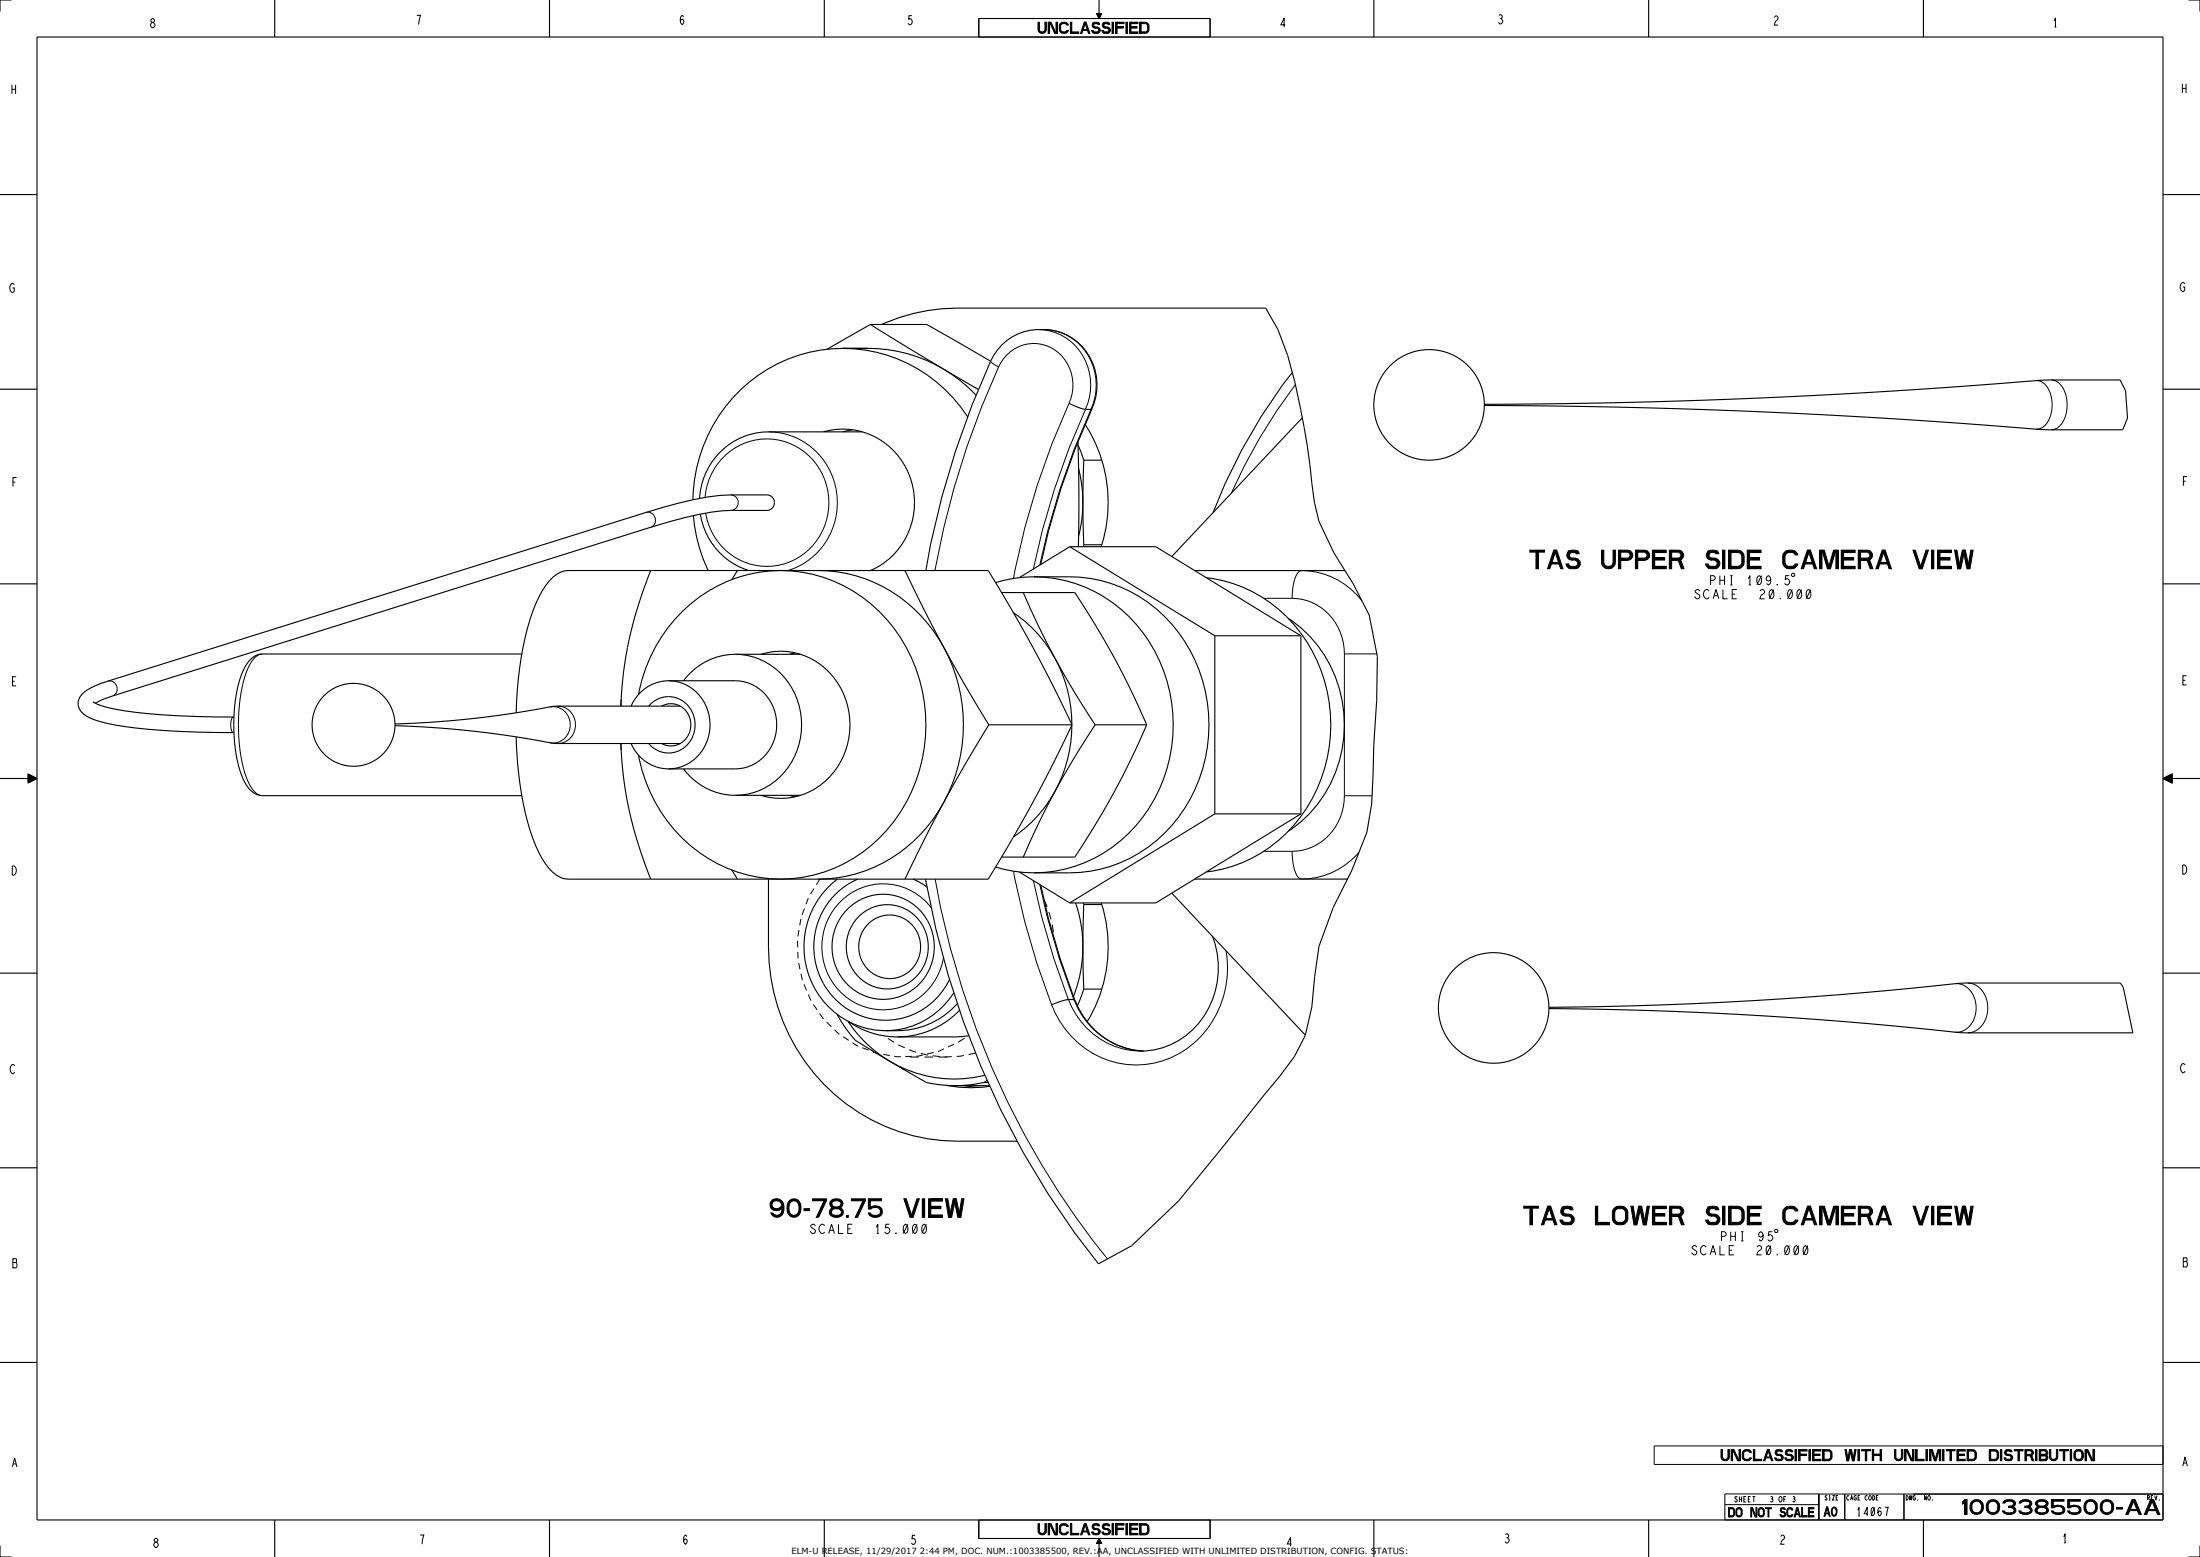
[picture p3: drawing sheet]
<svg xmlns="http://www.w3.org/2000/svg" width="1189mm" height="841mm" viewBox="0 0 1189 841" stroke-linecap="round" stroke-linejoin="round" font-family="sans-serif">
<g fill="#000">
<path d="M561 12h1v4a1.5 1.5 0 0 0 1 1 1.5 1.5 0 0 0 2-1v-4v4a2.3 2.3 0 0 1-2 2 2.3 2.3 0 0 1-2-2zM593 7h2l-1 3zM827 297h8v1h-8zM830 298h1v9h-1zM1048 297h7v1h-7zM1056 297h2l1 10h-1zM1061 297h1l-2 10h-2zM1061 297h1l2 10h-1zM1065 297h1l-1 10h-2zM840 297h1l-3 10h-2zM838 304h5v1h-5zM840 297h1l4 10h-2z"/>
<path d="M1048 301h6v2h-6zM1048 306h7v1h-7zM15 418l5 3-5 2zM1169 421l5-3v5zM824 652h7v1h-7zM827 653h1v9h-1zM835 658h5v1h-5zM1049 652h6v1h-6zM1049 656h5v1h-5zM1056 652h2l1 10h-1zM1061 652h1l-2 10h-1zM1061 652h1l2 10h-1z"/>
<path d="M1065 652h1l-1 10h-1zM836 652h2l-4 10h-1zM837 652h1l3 10h-1zM1049 660h6v2h-6zM930 783h1v4a1.5 1.5 0 0 0 1 1 1.5 1.5 0 0 0 2-1v-4h1v4a2.3 2.3 0 0 1-3 2 2.3 2.3 0 0 1-2-2zM1127 783h1v6h-1zM1128 783l3 6h-1zM1131 783h1v6h-1zM934 814h1v5h-1zM935 814h2v1v3v1h-2h2v-1v-3h-2zM978 814h2v1h-2zM978 816h2v1h-2z"/>
<path d="M978 819h2h-2zM1061 811l1-1h1l-2 3zM1062 810h1v8h-1zM1065 816h1a2.7 2.7 0 0 0 3 1 2.7 2.7 0 0 0 2-4v-1h1a4 4 0 0 1-2 6 4 4 0 0 1-5-2zM1066 811a4 4 0 0 1 6 1h-1a2.7 2.7 0 0 0-4-1 2.7 2.7 0 0 0-1 4v1h-1v-3zM561 823h1v4a1.5 1.5 0 0 0 1 1 1.5 1.5 0 0 0 2-1v-4h1v4a2.3 2.3 0 0 1-3 2 2.3 2.3 0 0 1-2-2zM594 831l1 3h-2z"/>
</g>
<g fill="none" stroke="#000" stroke-width=".54">
<path d="M529 10h125v10h-125zM561 12h1v4a1.5 1.5 0 0 0 1 1 1.5 1.5 0 0 0 2-1v-4v4a2.3 2.3 0 0 1-2 2 2.3 2.3 0 0 1-2-2zM593 7h2l-1 3zM593 7h2M561 178a30 30 0 0 1 26 43 404 404 0 0 0-29 86M564 178a30 30 0 0 1 26 43 398 398 0 0 0-28 84M535 195l5 3M540 198a460 460 0 0 0-35 110M540 198a21 21 0 0 1 24-12 21 21 0 0 1 16 21 24 24 0 0 1-2 11 409 409 0 0 0-30 94M827 297h8v1h-8zM830 298h1v9h-1zM840 297h1l-3 10h-2z"/>
<path d="M840 297h1l4 10h-2zM1048 297h7v1h-7zM1056 297h2l1 10h-1zM1061 297h1l-2 10h-2zM1061 297h1l2 10h-1zM1065 297h1l-1 10h-2zM838 304h5v1h-5zM919 319l-1-1-2 1 3 3-1 1h-1l-1-1M925 313h2v-2h-2v5M930 311v5M930 313h2M932 311v5"/>
<path d="M935 316h1M936 311v5M945 313l1-2v5M945 316h1M950 311h1l1 2v2l-1 1-1-2zM951 319l1-1 2 1v1l-3 2v1h3M952 311l-2 5M957 313l-1 1-1-1v-2h1l1 1v2l-1 2-1-1M960 316h1zM967 311h-2v2a1.5 1.5 0 0 1 2 0 1.5 1.5 0 0 1 0 2 1.5 1.5 0 0 1-2 0M977 319v-1l1 1 1 1-1 3h-1l-1-1zM979 318l-3 5"/>
<path d="M1048 301h6v2h-6zM1048 306h7v1h-7zM683 323h15M698 323a19 19 0 0 1 5-15 41 41 0 0 1 33 17M698 323a29 29 0 0 1 29 30M727 353h17M727 353v77M15 418l5 3-5 2zM15 418l5 3-5 2M727 430a29 29 0 0 1-29 30M727 430h15M1169 421l5-3v5z"/>
<path d="M683 460h15M698 460a19 19 0 0 0 5 15 40 40 0 0 0 31-15M440 480l-2 3M443 475l-2 3M505 475a452 452 0 0 0 94 205M548 471a385 385 0 0 0 22 76 48 48 0 0 0 47 28 48 48 0 0 0 43-32 55 55 0 0 0 3-29M559 476l4 20 7 22 7 22M562 478l4 18 7 22 7 22M433 496l-1 4M435 491l-1 3M437 485l-1 3M503 491a33 33 0 0 0-40-10 33 33 0 0 0-18 38 33 33 0 0 0 33 26 33 33 0 0 0 32-28"/>
<path d="M564 486l2 4M567 493l1 4M569 499v5M431 508v4M431 514v4M432 502l-1 4M432 520v4M433 526l1 3M434 532l2 3M437 537l1 3M577 540a42 42 0 0 0 40 28M580 540a43 43 0 0 0 38 28"/>
<path d="M440 543l2 2M443 547l2 3M447 552l2 3M451 556l3 3M456 560l3 2M461 563l3 2M466 566l3 1M472 568l3 1M477 570h4M480 561l3 2M483 571h4M485 564l4 2"/>
<path d="M489 571h.1M491 567l4 1M492 571h5M493 571h-4M498 569l3 1M499 570l-4 1M500 571h4M504 570l4 1M505 568l-4 1M507 571h5M510 567l-3 1M514 571h-3"/>
<path d="M516 564l-4 2M518 563h.1M521 570l-4 1M521 561l-3 2M527 569l-4 1M824 652h7v1h-7zM827 653h1v9h-1zM835 658h5v1h-5zM836 652h2l-4 10h-1zM837 652h1l3 10h-1zM1049 652h6v1h-6zM1049 656h5v1h-5z"/>
<path d="M1056 652h2l1 10h-1zM1061 652h1l-2 10h-1zM1061 652h1l2 10h-1zM1065 652h1l-1 10h-1zM441 662l-1-1-2 1 3 3-1 1h-1l-1-1M473 663l1-2v5M499 662v-1l1 1 1 1v2l-2 1-1-1zM501 661l-3 5M917 674l-1-1-1 1 2 2v1l-2 1-1-1M930 668l3-1v-1l-3-1v5M935 665v5M935 668h3"/>
<path d="M938 665v5M941 670h1M942 665v5M950 674v-1l2 1-2 2v2h2M953 667l-1 1h-1l-1-1 1-1 1-1 1 1v3l-1 1-1-1M958 665h-2v2a1.5 1.5 0 0 1 2 1 1.5 1.5 0 0 1 0 2 1.6 1.6 0 0 1-3-1M975 673h1l1 1v2l-1 2-1-2zM977 673l-2 5M1049 660h6v2h-6zM894 781h275v10h-275zM930 783h1v4a1.5 1.5 0 0 0 1 1 1.5 1.5 0 0 0 2-1v-4h1v4a2.3 2.3 0 0 1-3 2 2.3 2.3 0 0 1-2-2zM1127 783h1v6h-1z"/>
<path d="M1128 783l3 6h-1zM1131 783h1v6h-1zM932 807h237v14h-237zM932 813h51M934 814h1v5h-1zM935 814h2v1v3v1h-2h2v-1v-3h-2zM947 808h2M948 808v3M978 814h2v1h-2zM978 816h2v1h-2zM978 819h2h-2zM983 807v14"/>
<path d="M993 808h-1v2h1M997 807v14M1012 808a1.2 1.2 0 0 1 1 1 1.2 1.2 0 0 1-1 1zM1014 809h1M1015 808h-1v2h1M1019 814h1v5M1029 807v14M1042 808a1.2 1.2 0 0 1 1 1 1.2 1.2 0 0 1-1 1zM1045 810h.1M1061 811l1-1h1l-2 3zM1062 810h1v8h-1zM1065 816h1a2.7 2.7 0 0 0 3 1 2.7 2.7 0 0 0 2-4v-1h1a4 4 0 0 1-2 6 4 4 0 0 1-5-2z"/>
<path d="M1066 811a4 4 0 0 1 6 1h-1a2.7 2.7 0 0 0-4-1 2.7 2.7 0 0 0-1 4v1h-1v-3zM529 821h125v10h-125zM561 823h1v4a1.5 1.5 0 0 0 1 1 1.5 1.5 0 0 0 2-1v-4h1v4a2.3 2.3 0 0 1-3 2 2.3 2.3 0 0 1-2-2zM593 834h2M594 831l1 3h-2z"/>
</g>
<g fill="none" stroke="#000" stroke-width=".6" stroke-linecap="butt">
<path d="M6 0h-6v6M148 0v20M297 0v20M445 0v20M593 7l1 3 1-3M594 0v7M743 0v20M891 0v20M1040 0v20M1183 0h6v6M20 20h1149v801h-1149zM529 20v-10h125v10"/>
<path d="M0 105h20M1169 105h20M470 175l-23 14M470 175l40 24M470 175h31l34 20M477 175a98 98 0 0 1 41-9h166l7 12a270 270 0 0 1 16 63 323 323 0 0 0 6 41l8 17 10 16 9 17 4 23v23l-3 56-2 15-8 21-10 20-8 21-4 33-4 15-5 12-8 10-55 68-25 24-18 10a460 460 0 0 1-94-208M456 188a95 95 0 0 1 44 7l10 4M510 199l19 11M510 199a80 80 0 0 1 18 15M0 210h20M578 218l8 3h4M698 201a288 288 0 0 0-42 76"/>
<path d="M1146 205l3 6 1 15-3 6M1169 210h20M583 239v56M590 221a30 30 0 0 0-14-40 30 30 0 0 0-41 14 460 460 0 0 0-35 113M590 221a397 397 0 0 0-28 84M704 226l-71 75M583 240l3 9M583 253l2 11v7M586 249l-1 22M586 249h9M414 267a4 4 0 0 1 5 5 4 4 0 0 1-5 4M585 271l-1 11-1 8"/>
<path d="M585 271l1 23M578 295l-27 17M578 295h47l78 48M578 295l79 48M586 294h9M586 294l-1 1M0 315h20M399 308l-3 5M422 308h-70a211 211 0 0 0-16 73v-3M489 308l21 42M646 308h81M1169 315h20"/>
<path d="M541 320h40a437 437 0 0 1 39 72M548 331a68 68 0 0 1 22 25M553 320l8 18 9 18M510 350a78 78 0 0 0-68-42h92a808 808 0 0 1 45 84M510 350l24 42M510 350a88 88 0 0 1 0 83M570 356l10 17 12 19M570 356a75 75 0 0 1 9 35M657 343h46M657 343v97M703 343v97M534 392l-24 41"/>
<path d="M534 392h45M579 392a75 75 0 0 1-9 35M579 392a808 808 0 0 1-45 83h-92a78 78 0 0 0 68-42M592 392l-12 18-10 17M592 392h28M620 392a437 437 0 0 1-39 71h-40M15 418v5M336 405v-3a208 208 0 0 0 16 73h70M0 421h20M510 433l-21 42M570 427a69 69 0 0 1-22 25M570 427l-9 18-8 18"/>
<path d="M657 440h46M657 440l-79 48M703 440l-78 48h-47M1169 421h20M396 470l3 5M415 475v36a104 104 0 0 0 103 105h32M453 475a45 45 0 0 0-16 50 45 45 0 0 0 42 32M464 475a40 40 0 0 0-22 48 40 40 0 0 0 45 27 39 39 0 0 0 26-21M493 475l8 4M551 471l27 17M562 478l5 18 6 22 8 22M646 475h82"/>
<path d="M459 490a28 28 0 0 1 39 3 28 28 0 0 1-2 40 28 28 0 0 1-40-3 28 28 0 0 1 3-40zM464 495a23 23 0 0 1 34 4 23 23 0 0 1-10 33 23 23 0 0 1-27-8 23 23 0 0 1 3-29zM581 488l3 12 1 11M585 488l1 1M586 489l-1 22M586 489h9M633 482l72 77M585 511l1 23M585 511a72 72 0 0 1-5 27M655 506a45 45 0 0 1-31 61l-7 1M0 526h20M516 536a44 44 0 0 1-37 21"/>
<path d="M580 540h-4l-8 3M580 540a44 44 0 0 0 38 28M586 534l-4 9M586 534h9M1146 531l2 2 5 25M1169 526h20M452 548a40 40 0 0 0 20 20l9 5M458 552a70 70 0 0 0 23 21M458 552a46 46 0 0 0 27 8M517 542a45 45 0 0 1-38 15M519 546a47 47 0 0 1-34 14M524 559l-7 1h-32"/>
<path d="M481 573l13 8a26 26 0 0 0 18 5h4M481 573a68 68 0 0 0 51 8M532 585l-8 1h-8M532 585h2M534 584l-2 1M535 586h-19M0 631h20M1169 631h20M0 736h20M1169 736h20M983 807v14M997 807v14"/>
<path d="M1029 807v14M1034 807h135M0 835v6h6M148 821v20M297 821v20M445 821v20M529 821v10h125v-10M593 834l1-3 1 3M594 834v7M743 821v20M891 821v20M1040 821v20"/>
<path d="M1189 835v6h-6"/>
</g>
<!-- layer: AXIS -->
<g fill="none" stroke="#000" stroke-width=".6" stroke-linecap="butt">
<path d="M456 188a82 82 0 0 0-82 82M456 188a81 81 0 0 1 67 37M456 188h13M802 219l64 1 67 2 87 4 84 6h43M1146 205h-42l-84 6-87 5-67 2h-64M445 233a40 40 0 0 1 46 22 40 40 0 0 1-13 49l-8 4M461 232l-5 1M466 233h-51a38 38 0 0 0-37 36M587 229a77 77 0 0 1 8 66M375 279a84 84 0 0 0 8 29M379 278a38 38 0 0 0 26 30M352 308h-45a18 18 0 0 0-14 11 142 142 0 0 0-14 60v6"/>
<path d="M422 308a81 81 0 0 1 78 77 82 82 0 0 1-66 89l-12 1M422 308a80 80 0 0 0-77 67M422 308h20M559 312a69 69 0 0 0-21 3M559 312a77 77 0 0 1 75 74 79 79 0 0 1-64 85h-11M559 312a111 111 0 0 1 41 3 81 81 0 0 1 48 106 75 75 0 0 1-70 50h-19M652 312a78 78 0 0 1 67 80 78 78 0 0 1-67 79M696 334a70 70 0 0 1 0 115M282 353h-140a14 14 0 0 0-11 11 89 89 0 0 0 0 57 13 13 0 0 0 11 9h140M397 353a38 38 0 0 1 31 59 36 36 0 0 1-31 18M397 353a35 35 0 0 0-28 15M397 353h36"/>
<path d="M411 353a38 38 0 0 1 48 39 38 38 0 0 1-48 38M430 353h-3M361 368a22 22 0 0 0-20 13M361 368h36a24 24 0 0 1 23 24 24 24 0 0 1-23 23h-36M361 368a24 24 0 0 1 23 24 24 24 0 0 1-23 23M213 392l21 1 21 2 21 3 24 4h68M279 398a160 160 0 0 0 12 62l2 4a19 19 0 0 0 14 11h45M351 381a14 14 0 0 1 17-3 14 14 0 0 1 7 17 14 14 0 0 1-10 11 14 14 0 0 1-14-4M358 381a11 11 0 0 1 15 11 11 11 0 0 1-15 10M368 381h-68l-24 4-21 3-21 2-21 1M341 402a22 22 0 0 0 20 13M345 408a80 80 0 0 0 77 67"/>
<path d="M369 415a35 35 0 0 0 28 15M397 430h36M427 430h3M422 475h20M538 468a69 69 0 0 0 21 3M469 499a17 17 0 0 1 24 1 17 17 0 0 1-1 24 17 17 0 0 1-24-2 18 18 0 0 1 1-23zM595 488a77 77 0 0 1-7 64M1146 531h-86l-59 6-51 3-56 3-57 1M837 545l57 1 56 3 51 3 59 6h93M487 577l2 1M511 586a69 69 0 0 0 24 1M521 586l8 1"/>
<circle cx="772" cy="219" r="30"/>
<circle cx="191" cy="392" r="22"/>
<circle cx="807" cy="544" r="30"/>
</g>
<path d="M700 208a291 291 0 0 0-35 58M1100 206h4l2 3 2 5 1 5-1 5-2 4-2 3-4 1M1109 205l3 1 3 3 2 4v6v5l-2 4-3 3-3 1M415 233a38 38 0 0 1 37 33 38 38 0 0 1-26 42M381 269a34 34 0 0 1 38-32 34 34 0 0 1 28 41 33 33 0 0 1-33 28 33 33 0 0 1-33-29M142 353a12 12 0 0 0-9 10 95 95 0 0 0 1 59l3 5 2 2 3 1M297 382h4l4 2 2 3 1 5-1 4-2 3-4 2h-4M302 381l3 1 3 2 2 4 1 4-1 3-2 4-3 2-3 1M1056 531l5 1 4 3 2 4 1 5-1 6-2 4-4 3-5 1M1063 531l5 1 3 3 2 4 1 5-1 6-2 4-3 3-5 1" fill="none" stroke="#000" stroke-width=".54"/>
<!-- layer: PIPE -->
<path d="M414 267a158 158 0 0 0-65 10l-291 91-9 4a9 9 0 0 0-6 11 17 17 0 0 0 11 7 308 308 0 0 0 72 6M414 276a149 149 0 0 0-62 9l-291 91-9 4M51 380l-1-1 2 1a153 153 0 0 0 45 7h29" fill="none" stroke="#000" stroke-width=".6" stroke-linecap="butt"/>
<path d="M349 277a4 4 0 0 1 5 3 4 4 0 0 1-2 5M395 267a4 4 0 0 1 4 5 4 4 0 0 1-4 4M58 368a4 4 0 0 1 5 3 4 4 0 0 1-2 5M126 387a7 7 0 0 0 0 9" fill="none" stroke="#000" stroke-width=".54"/>
<g font-size="13">
<text x="846" y="307">TAS UPPER SIDE CAMERA VIEW</text>
<text x="419" y="658">90-78.75 VIEW</text>
<text x="844" y="662">TAS LOWER SIDE CAMERA VIEW</text>
</g>
<text font-size="10.4" x="1069" y="818">1003385500- AA</text>
<g font-size="7.8">
<text x="563" y="18">UNCLASSIFIED</text>
<text x="938" y="789">UNCLASSIFIED WITH UNLIMITED DISTRIBUTION</text>
<text x="563" y="829">UNCLASSIFIED</text>
</g>
<g font-size="6.5">
<text x="919" y="323">SCALE</text>
<text x="953" y="323">20.000</text>
<text x="441" y="666">SCALE</text>
<text x="475" y="666">15.000</text>
<text x="917" y="678">SCALE</text>
<text x="952" y="678">20.000</text>
<text x="939" y="819">DO NOT SCALE</text>
<text x="987" y="819">A0</text>
</g>
<g font-size="6.4">
<text x="81" y="15">8</text>
<text x="225" y="13">7</text>
<text x="368" y="13">6</text>
<text x="491" y="13">5</text>
<text x="692" y="15">4</text>
<text x="810" y="13">3</text>
<text x="959" y="14">2</text>
<text x="1110" y="15">1</text>
<text x="5" y="51">H</text>
<text x="1178" y="50">H</text>
<text x="5" y="158">G</text>
<text x="1178" y="157">G</text>
<text x="6" y="263">F</text>
<text x="1179" y="262">F</text>
<text x="6" y="370">E</text>
<text x="1179" y="370">E</text>
<text x="6" y="473">D</text>
<text x="1179" y="472">D</text>
<text x="5" y="580">C</text>
<text x="1178" y="579">C</text>
<text x="6" y="685">B</text>
<text x="1179" y="684">B</text>
<text x="1179" y="792">A</text>
<text x="6" y="792">A</text>
<text x="813" y="833">3</text>
<text x="1115" y="833">1</text>
<text x="83" y="836">8</text>
<text x="227" y="834">7</text>
<text x="369" y="834">6</text>
<text x="493" y="834">5</text>
<text x="696" y="835">4</text>
<text x="962" y="834">2</text>
</g>
<text font-size="6" x="1002" y="819">14067</text>
<text font-size="4.6" x="428" y="839">ELM-U RELEASE, 11/29/2017 2:44 PM, DOC. NUM.:1003385500, REV.:AA, UNCLASSIFIED WITH UNLIMITED DISTRIBUTION, CONFIG. STATUS:</text>
<g font-size="3.9">
<text x="936" y="811">SHEET</text>
<text x="956" y="811">3 OF</text>
<text x="968" y="811">3</text>
</g>
<g font-size="3.2">
<text x="986" y="810">SIZE</text>
<text x="998" y="810">CAGE CODE</text>
<text x="1030" y="810">DWG. NO.</text>
<text x="1160" y="810">REV.</text>
</g>
</svg>
